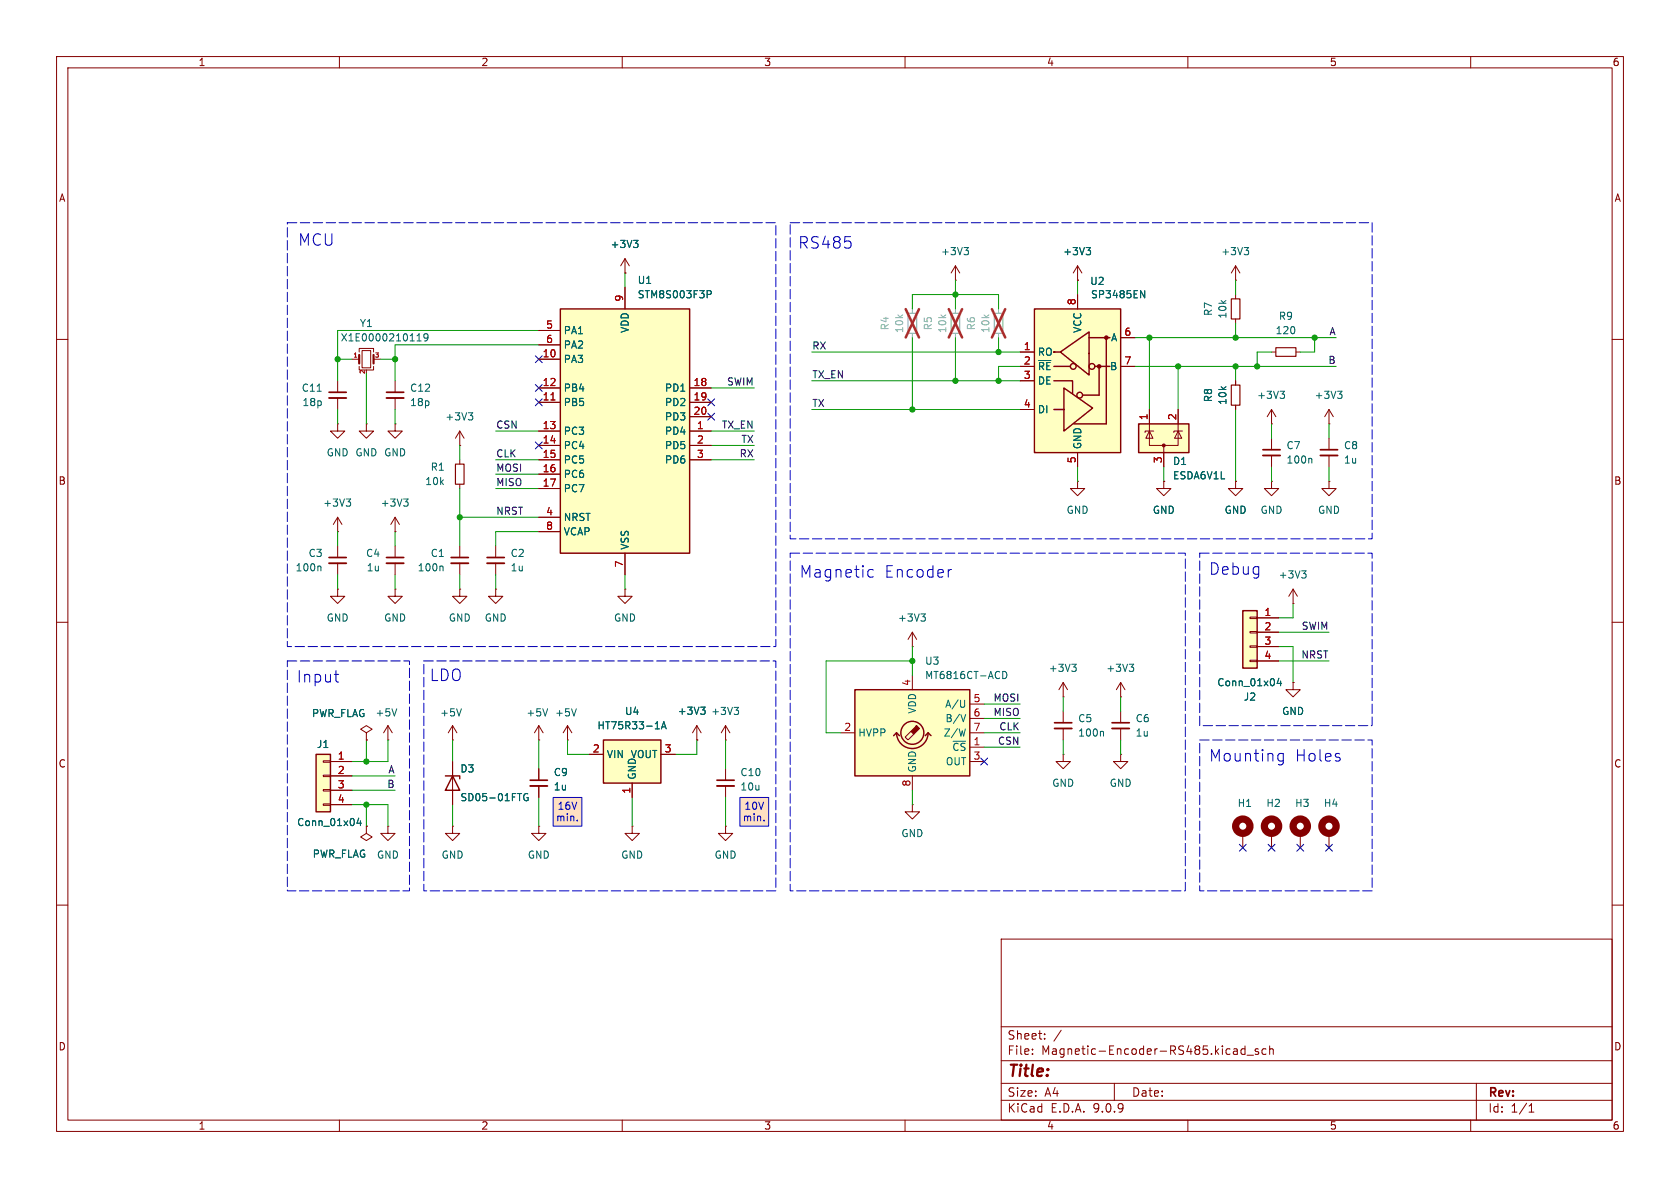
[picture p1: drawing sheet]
<svg xmlns="http://www.w3.org/2000/svg" width="297mm" height="210mm" viewBox="0 0 297 210" stroke-linecap="round" stroke-linejoin="round" font-family="sans-serif">
<g fill="none" stroke="#840000" stroke-width=".18">
<path d="M10 10h277v190h-277zM12 12h273v186h-273zM60 10v2M110 10v2M160 10v2M210 10v2M260 10v2M10 60h2M285 60h2M10 110h2M285 110h2M10 160h2"/>
<path d="M177 166h108v32h-108zM285 160h2M60 198v2M110 198v2M160 198v2M177 194.5h108M177 191.5h108M177 187.5h108M177 181.5h108M182.5 186.3v.1M182.5 185.5v.1M184.7 183.6v.1"/>
<path d="M184.7 182.8v.1M187.6 182.1l-1.3 2M197 191.5v3M210 198v2M218.5 185.4l.2 .2v.8M218.7 186.3l-.5 .1M218.7 185.8h-.5M220.1 185.5l-.4-.1-.3 .3v.4l.1 .2h.6M220.1 184.9v1.5M220.5 186.5h1.1M222.5 185.5l-.4-.1-.2 .2 .1 .2 .5 .2v.3h-.6M223.8 185.5l-.4-.1-.3 .3v.4l.1 .2h.6"/>
<path d="M224.5 185.5l.2-.1 .3 .1 .1 .9M224.5 184.9v1.5M260 198v2M261 191.5v6.5M270.3 196.6h.9M270.3 195.5l.4-.4v1.5"/>
</g>
<g fill="#ffe0bf">
<path d="M97.8 141h5.1v5.1h-5.1z"/>
<path d="M130.8 141h5.1v5.1h-5.1z"/>
</g>
<path d="M219.7 108h2.5v10.1h-2.5z" fill="#ffffc2"/>
<path d="M219.7 108h2.5v10.1h-2.5z" fill="none" stroke="#840000" stroke-width=".25"/>
<g fill="none" stroke="#840000" stroke-width=".18">
<path d="M161.3 114.3h.1M161.3 111.8l-.8 1.2M161.3 111.8l.8 1.2M161.3 111.8v2.5M221 109.1h1.2v.2h-1.2zM221 111.6h1.2v.3h-1.2zM221 114.2h1.2v.2h-1.2zM221 116.7h1.2v.3h-1.2zM222.2 109.2h3.9M222.2 111.8h3.9M222.2 114.3h3.9M222.2 116.8h3.9"/>
<path d="M128.3 130.8h.1M128.3 128.3l-.8 1.2M128.3 128.3l.7 1.2M128.3 128.3v2.5M188 133.4v1.2h1.2l-1.2 1.3-1.3-1.3h1.3M188 133.4h.1M198.1 125.7v2.1M198.1 128.8v2"/>
</g>
<path d="M162.8 108.5h.8l-.4 .5M163.3 109l.3 .3v.3l-.3 .2M226.1 119.9l-.3 .9h.8M129.8 125h.8l-.5 .5M130.3 125.5l.3 .3v.3l-.3 .2M226.4 120.4v.8" fill="none" stroke="#006464" stroke-width=".18"/>
<path d="M196.6 127.8h3" fill="none" stroke="#840000" stroke-width=".3"/>
<path d="M196.6 128.8h3" fill="none" stroke="#840000" stroke-width=".33"/>
<path d="M151.1 121.9h20.3v15.3h-20.3z" fill="#ffffc2"/>
<g fill="none" stroke="#840000" stroke-width=".25">
<path d="M151.1 121.9h20.3v15.3h-20.3zM158.5 129.5a2.79 2.79 0 0 0 2.8 2.8 2.79 2.79 0 0 0 2.8-2.8M158.5 129.5l-.5 .5M158.5 129.5l.5 .5M164.1 129.5l-.5 .5M164.1 129.5l.5 .5"/>
<circle cx="161.3" cy="129.5" r="2.03"/>
</g>
<g fill="none" stroke="#840000" stroke-width=".18">
<path d="M168.9 49.5h.1M168.9 47l-.8 1.3M168.9 47l.8 1.3M168.9 47v2.5M81.3 96.5v2.1M81.3 99.6v2M87.6 96.5v2.1M87.6 99.6v2M81.3 104.1v1.3h1.2l-1.2 1.3-1.3-1.3h1.3M81.3 104.1h.1M87.6 104.1v1.3h1.3l-1.3 1.3-1.2-1.3h1.2M87.6 104.1h.1"/>
<path d="M110.5 104.1v1.3h1.3l-1.3 1.3-1.3-1.3h1.3M110.5 104.1h.1M161.3 119.4v2.5M123.2 130.8h.1M123.2 128.3l-.8 1.2M123.2 128.3l.8 1.2M123.2 128.3v2.5M148.6 129.5h2.5M161 129.3l-1 1 .5 .5 1-1M161.3 137.2v2.5M171.4 129.5h2.6M171.4 124.5h2.6"/>
<path d="M171.4 127h2.6M171.4 132.1h2.6M171.4 134.6h2.6M188 123.2h.1M188 120.7v2.5M188 125.7v2.1M188 128.8v2M188 120.7l-.8 1.2M188 120.7l.7 1.2M198.1 123.2h.1M198.1 120.7l-.7 1.2M198.1 120.7l.8 1.2"/>
<path d="M198.1 120.7v2.5M64.8 146.1v1.2l1 .7-1 .6-1-.6 1-.7M64.8 146.1h.1"/>
</g>
<path d="M161.9 128.4l.2-.1 .5 .5-1.1 1-.5-.5 1.1-1z" fill="#840000" stroke="#840000" stroke-width=".18"/>
<g fill="none" stroke="#006464" stroke-width=".18">
<path d="M170.4 43.8h.8l-.4 .4M171 44.2l.2 .3v.3l-.2 .2M78.1 100.1l.2 .2v.6M177.3 118.7a.64 .64 0 0 1 .7 .6 .64 .64 0 0 1-.7 .7zM189.5 117.4h.8l-.5 .5M190 117.9l.3 .2v.3l-.3 .3M199.6 117.4h.8l-.4 .5M200.2 117.9l.2 .2v.3l-.2 .3M123.9 125h.8l-.5 .5M124.4 125.5l.3 .2v.3l-.3 .3M170.5 123.8v1l-.1 .2M170.7 128.8l-.3 1.3"/>
<path d="M170.7 126.3l-.4 1.3M194.9 129.3l.2 .2v.6"/>
</g>
<path d="M79.8 98.6h3M86.1 98.6h3.1M186.4 127.8h3.1" fill="none" stroke="#840000" stroke-width=".3"/>
<path d="M79.8 99.6h3M86.1 99.6h3.1M186.4 128.8h3.1" fill="none" stroke="#840000" stroke-width=".33"/>
<path d="M55.9 133.4h2.5v10.1h-2.5z" fill="#ffffc2"/>
<path d="M55.9 133.4h2.5v10.1h-2.5z" fill="none" stroke="#840000" stroke-width=".25"/>
<g fill="none" stroke="#840000" stroke-width=".18">
<path d="M110.5 48.3h.1M110.5 45.7l-.8 1.3M110.5 45.7l.8 1.3M110.5 45.7v2.6M59.7 96.5v2.1M59.7 99.6v2M57.1 134.5h1.3v.2h-1.3zM57.1 137h1.3v.3h-1.3zM57.1 139.6h1.3v.2h-1.3zM58.4 134.6h3.8M58.4 137.2h3.8M58.4 139.7h3.8"/>
<path d="M64.8 129.5l1-.6-1-.6-1 .6 1 .6v1.3M64.8 130.8h.1M68.6 130.8h.1M68.6 128.3l-.8 1.2M68.6 128.3l.7 1.2M68.6 128.3v2.5M95.2 135.9v2M95.2 138.9v2.1M100.3 130.8h.1M100.3 128.3l-.7 1.2M100.3 128.3l.8 1.2M100.3 128.3v2.5"/>
<path d="M198.1 133.4v1.2h1.3l-1.3 1.3-1.3-1.3h1.3M198.1 133.4h.1M57.1 142.1h1.3v.3h-1.3zM58.4 142.2h3.8M68.6 146.1v1.2h1.2l-1.2 1.3-1.3-1.3h1.3M68.6 146.1h.1M111.8 146.1v1.2h1.2l-1.2 1.3-1.3-1.3h1.3M111.8 146.1h.1M161.3 142.2v1.3h1.3l-1.3 1.3-1.3-1.3h1.3M161.3 142.2h.1"/>
</g>
<path d="M112 42.5h.8l-.4 .5M112.5 43l.3 .2v.3l-.3 .3M56.6 100.1l.1 .2v.6M70.1 125.3l-.4 1.3M101.9 125.3l-.4 1.3M63.4 144.6l-.3 .9h.8M63.7 145.1v.9" fill="none" stroke="#006464" stroke-width=".18"/>
<path d="M58.2 98.6h3M93.7 137.9h3.1" fill="none" stroke="#840000" stroke-width=".3"/>
<path d="M58.2 99.6h3M93.7 138.9h3.1" fill="none" stroke="#840000" stroke-width=".33"/>
<path d="M160.5 55.4h1.6v3.5h-1.6zM168.1 55.4h1.6v3.5h-1.6z" fill="none" stroke="#a1a1a1" stroke-width=".2"/>
<path d="M161.3 54.6v.8M161.3 58.9v.8M168.9 54.6v.8M168.9 58.9v.8" fill="none" stroke="#a1a1a1" stroke-width=".18"/>
<path d="M160.1 54.6l2.4 5.1M162.5 54.6l-2.4 5.1M167.7 54.6l2.4 5.1M170.1 54.6l-2.4 5.1" fill="none" stroke="#e12e31" stroke-width=".46"/>
<path d="M99.1 54.6h22.8v43.2h-22.8z" fill="#ffffc2"/>
<path d="M99.1 54.6h22.8v43.2h-22.8z" fill="none" stroke="#840000" stroke-width=".25"/>
<g fill="none" stroke="#840000" stroke-width=".18">
<path d="M95.2 58.4h3.9M110.5 50.8v3.8M218.4 52.1v.7M218.4 56.4v.8M95.2 61h3.9M95.2 63.5h3.9M95.2 68.6h3.9M95.2 71.1h3.9M95.2 76.2h3.9M95.2 78.7h3.9M121.9 68.6h3.8M121.9 71.1h3.8"/>
<path d="M121.9 76.2h3.8M121.9 78.7h3.8M121.9 73.7h3.8M95.2 81.3h3.9M95.2 83.8h3.9M95.2 86.4h3.9M95.2 91.4h3.9M95.2 94h3.9M110.5 97.8v3.8M121.9 81.3h3.8M228.6 106.7h.1M228.6 104.1l-.8 1.3"/>
<path d="M228.6 104.1l.8 1.3M228.6 104.1v2.6M228.6 120.7v1.2h1.3l-1.3 1.3-1.3-1.3h1.3M228.6 120.7h.1M128.3 146.1v1.2h1.2l-1.2 1.3-1.3-1.3h1.3M128.3 146.1h.1"/>
</g>
<path d="M97.4 70.7h.7" fill="none" stroke="#a90000" stroke-width=".18"/>
<path d="M125 51.4h.5l.2 .2-.1 .4h-.6M230.1 100.9h.8l-.4 .5M230.7 101.4l.2 .2v.3l-.2 .3" fill="none" stroke="#006464" stroke-width=".18"/>
<path d="M217.7 52.8h1.5v3.6h-1.5z" fill="none" stroke="#840000" stroke-width=".2"/>
<path d="M201.3 74.9h8.9v5.1h-8.9z" fill="#ffffc2"/>
<path d="M201.3 74.9h8.9v5.1h-8.9z" fill="none" stroke="#840000" stroke-width=".25"/>
<g fill="none" stroke="#840000" stroke-width=".18">
<path d="M190.5 49.5h.1M190.5 47l-.8 1.3M190.5 47l.8 1.3M190.5 47v2.5M218.4 49.5h.1M218.4 47v2.5M218.4 47l-.7 1.3M218.4 47l.8 1.3M203.2 76.2v2.5h5.1v-2.5M203.2 76.2l.6 1.3h-1.2zM203.2 72.4v3.8M204 76.2h-1.6v.3"/>
<path d="M205.7 78.7v3.9M208.3 76.2l.6 1.3h-1.3zM208.3 72.4v3.8M209 76.2h-1.5v.3M218.4 67.3v.8M218.4 71.6v.8M224.8 62.2h.8M229.1 62.2h.8M190.5 85.1v1.3h1.3l-1.3 1.2-1.3-1.2h1.3M190.5 85.1h.1M205.7 85.1v1.3h1.3l-1.3 1.2-1.2-1.2h1.2M205.7 85.1h.1"/>
<path d="M218.4 85.1v1.3h1.3l-1.3 1.2-1.2-1.2h1.2M218.4 85.1h.1M224.8 85.1v1.3h1.3l-1.3 1.2-1.3-1.2h1.3M224.8 85.1h.1M234.9 85.1v1.3h1.3l-1.3 1.2-1.2-1.2h1.2M234.9 85.1h.1M80 146.1v1.2h1.3l-1.3 1.3-1.3-1.3h1.3M80 146.1h.1M95.2 146.1v1.2h1.3l-1.3 1.3-1.2-1.3h1.2M95.2 146.1h.1M219.7 147.3v2.6M224.8 147.3v2.6"/>
<path d="M234.9 147.3v2.6"/>
</g>
<circle cx="205.7" cy="78.7" r=".25" fill="#840000" stroke="#840000" stroke-width=".18"/>
<path d="M217.7 68.1h1.5v3.5h-1.5zM225.6 61.5h3.5v1.5h-3.5z" fill="none" stroke="#840000" stroke-width=".2"/>
<g fill="none" stroke="#840000" stroke-width="1.3">
<circle cx="219.7" cy="146" r="1.27"/>
<circle cx="224.8" cy="146" r="1.27"/>
<circle cx="234.9" cy="146" r="1.27"/>
</g>
<path d="M192 43.8h.8l-.4 .4M192.6 44.2l.2 .3v.3l-.2 .2M220 43.8h.7l-.4 .4M220.5 44.2l.2 .3v.3l-.2 .2" fill="none" stroke="#006464" stroke-width=".18"/>
<path d="M175.8 55.4h1.5v3.5h-1.5z" fill="none" stroke="#a1a1a1" stroke-width=".2"/>
<path d="M176.5 54.6v.8M176.5 58.9v.8" fill="none" stroke="#a1a1a1" stroke-width=".18"/>
<path d="M175.4 54.6l2.3 5.1M177.7 54.6l-2.3 5.1" fill="none" stroke="#e12e31" stroke-width=".46"/>
<path d="M182.9 54.6h15.2v25.4h-15.2z" fill="#ffffc2"/>
<g fill="none" stroke="#840000" stroke-width=".25">
<path d="M182.9 54.6h15.2v25.4h-15.2zM192.5 59.7h3.7M195.6 59.7v15.2h-5.7M186.3 67.3h3.3v2.3M186.3 64.8h2.9M186.3 72.4h1.7M186.4 62.2h-.1h1M187.5 62.2l5-3.5v7.6zM188.1 68.6l5.1 3.5-5.1 4.1zM193.5 64.8h2.7M194.3 64.8v5.1h-2.9M78.7 137.2h2.6v.5"/>
<path d="M80 137.2l1.3 2.5h-2.6z"/>
<circle cx="189.7" cy="64.8" r=".51"/>
<circle cx="190.9" cy="69.9" r=".51"/>
<circle cx="193" cy="64.8" r=".51"/>
</g>
<g fill="#840000" stroke="#840000" stroke-width=".25">
<circle cx="194.3" cy="64.8" r=".28"/>
<circle cx="195.6" cy="59.7" r=".28"/>
</g>
<g fill="none" stroke="#840000" stroke-width=".18">
<path d="M190.5 52.1v2.5M198.1 59.7h2.6M180.3 62.2h2.6M180.3 64.8h2.6M180.3 67.3h2.6M180.3 72.4h2.6M198.1 64.8h2.6M224.8 74.9h.1M224.8 72.4v2.5M224.8 77.5v2M224.8 72.4l-.8 1.3M224.8 72.4l.8 1.3"/>
<path d="M234.9 74.9h.1M234.9 72.4v2.5M234.9 77.5v2M234.9 72.4l-.7 1.3M234.9 72.4l.8 1.3M190.5 80v2.6M224.8 80.5v2.1M234.9 80.5v2.1M80 130.8h.1M80 128.3v2.5M80 134.6v7.6M80 128.3l-.8 1.2"/>
<path d="M80 128.3l.8 1.2M95.2 130.8h.1M95.2 128.3l-.7 1.2M95.2 128.3l.8 1.2M95.2 128.3v2.5M128.3 135.9v2M128.3 138.9v2.1M229.9 147.3v2.6"/>
</g>
<path d="M201.6 51.4l.8 1.2v-1.2M226.3 69.2h.8l-.4 .4M226.8 69.6l.3 .3v.3l-.3 .2M236.5 69.2h.7l-.4 .4M237 69.6l.2 .3v.3l-.2 .2M231.7 81l.2 .2v.7M81.6 125.3l-.5 1.3M96.8 125.3l-.4 1.3M93.3 140.3a.59 .59 0 0 0-.7 .6 .59 .59 0 0 0 .7 .6l.1-.5h-.3" fill="none" stroke="#006464" stroke-width=".18"/>
<path d="M223.3 79.5h3M233.4 79.5h3.1M126.7 137.9h3.1" fill="none" stroke="#840000" stroke-width=".3"/>
<path d="M223.3 80.5h3M233.4 80.5h3.1M126.7 138.9h3.1" fill="none" stroke="#840000" stroke-width=".33"/>
<circle cx="229.9" cy="146" r="1.27" fill="none" stroke="#840000" stroke-width="1.3"/>
<path d="M106.7 130.8h10.1v7.6h-10.1z" fill="#ffffc2"/>
<path d="M106.7 130.8h10.1v7.6h-10.1z" fill="none" stroke="#840000" stroke-width=".25"/>
<g fill="none" stroke="#840000" stroke-width=".18">
<path d="M95.2 58.4h3.9M110.5 48.3h.1M110.5 50.8v3.8M190.5 49.5h.1M190.5 52.1v2.5M198.1 59.7h2.6M59.7 74.9v1.3h1.3l-1.3 1.3-1.3-1.3h1.3M59.7 74.9h.1M59.7 67.3v2M59.7 70.4v2M62.2 63.5h1.3M63.5 62.2v-.6h2.5v.6"/>
<path d="M63.5 64.8v.6h2.5v-.6M64 62h1.5v3h-1.5zM64.8 74.9v1.3h1.2l-1.2 1.3-1.3-1.3h1.3M64.8 74.9h.1M66 63.5h1.3M69.8 74.9v1.3h1.3l-1.3 1.3-1.2-1.3h1.2M69.8 74.9h.1M69.8 67.3v2M69.8 70.4v2M81.3 78.7h.1M81.3 76.2l-.8 1.3M81.3 76.2l.7 1.3"/>
<path d="M81.3 76.2v2.5M95.2 63.5h3.9M95.2 61h3.9M95.2 68.6h3.9M95.2 71.1h3.9M95.2 76.2h3.9M95.2 78.7h3.9M121.9 68.6h3.8M121.9 71.1h3.8M121.9 76.2h3.8M121.9 78.7h3.8M121.9 73.7h3.8"/>
<path d="M180.3 62.2h2.6M180.3 64.8h2.6M180.3 67.3h2.6M180.3 72.4h2.6M198.1 64.8h2.6M203.2 72.4v2.5M208.3 72.4v2.5M218.4 67.3v.8M218.4 71.6v.8M59.7 94h.1M59.7 91.4v2.6M59.7 91.4l-.8 1.3"/>
<path d="M59.7 91.4l.8 1.3M69.8 94h.1M69.8 91.4v2.6M69.8 96.5v2.1M69.8 99.6v2M69.8 91.4l-.7 1.3M69.8 91.4l.8 1.3M81.3 81.3v.7M81.3 85.6v.8M95.2 81.3h3.9M95.2 83.8h3.9M95.2 86.4h3.9"/>
<path d="M95.2 91.4h3.9M95.2 94h3.9M110.5 97.8v3.8M121.9 81.3h3.8M190.5 80v2.6M205.7 85.1h.1M205.7 80v2.6M218.4 85.1h.1M59.7 104.1v1.3h1.3l-1.3 1.3-1.3-1.3h1.3M59.7 104.1h.1M69.8 104.1v1.3h1.3l-1.3 1.3-1.2-1.3h1.2M69.8 104.1h.1"/>
<path d="M222.2 109.2h3.9M222.2 111.8h3.9M222.2 114.3h3.9M222.2 116.8h3.9M58.4 134.6h3.8M58.4 137.2h3.8M58.4 139.7h3.8M64.8 130.8h.1M80 134.6v2.6M80 139.7v2.5M95.2 135.9v2M95.2 138.9v2.1"/>
<path d="M104.1 133.4h2.6M111.8 138.4v2.6M116.8 133.4h2.6M123.2 130.8h.1M228.6 120.7h.1M58.4 142.2h3.8M64.8 146.1h.1"/>
</g>
<g fill="none" stroke="#006464" stroke-width=".18">
<path d="M73.8 59.3l.3-.3v1.3M75.7 59.5l-.3 .3-.3-.1-.2-.2 .2-.4 .3-.1 .2 .1a.84 .84 0 0 1-.3 1.2h-.2M112 42.5h.8l-.4 .5M112.5 43l.3 .2v.3l-.3 .3M125 51.4h.5l.2 .2-.1 .4h-.6M192 43.8h.8l-.4 .4M192.6 44.2l.2 .3v.3l-.2 .2M201.6 51.4l.8 1.2v-1.2M56.1 69.2h.7M73.7 60.3h.8M82.8 73h.8l-.4 .5M83.3 73.5l.3 .2v.3l-.3 .2"/>
<path d="M61.2 88.2h.8l-.4 .5M61.7 88.7l.3 .2v.3l-.3 .3M71.4 88.2h.7l-.4 .5M71.9 88.7l.2 .2v.3l-.2 .3M226.1 119.9l-.3 .9h.8M115.8 128.8h.8M116.9 128.8l.5-1.2 .4 1.2M117.1 128.5h.6M123.9 125h.8l-.5 .5M124.4 125.5l.3 .2v.3l-.3 .3M226.4 120.4v.8M63.4 144.6l-.3 .9h.8"/>
<path d="M63.7 145.1v.9M93.3 140.3a.59 .59 0 0 0-.7 .6 .59 .59 0 0 0 .7 .6l.1-.5h-.3"/>
</g>
<path d="M58.2 69.3h3M68.3 69.3h3.1M68.3 98.6h3.1" fill="none" stroke="#840000" stroke-width=".3"/>
<path d="M58.2 70.4h3M68.3 70.4h3.1M68.3 99.6h3.1" fill="none" stroke="#840000" stroke-width=".33"/>
<path d="M63.5 62.7v1.6M66 62.7v1.6" fill="none" stroke="#840000" stroke-width=".38"/>
<path d="M80.5 82h1.5v3.6h-1.5z" fill="none" stroke="#840000" stroke-width=".2"/>
<g fill="none" stroke="#009600" stroke-width=".18">
<path d="M95.2 58.4h-35.5v8.9M110.5 48.3v2.5M161.3 54.6v-2.5h15.2v2.5M161.3 59.7v12.7M168.9 49.5v5.1M168.9 59.7v7.6M176.5 59.7v2.5M190.5 49.5v2.6M200.7 59.7h35.5M203.2 59.7v12.7M218.4 49.5v2.6M218.4 57.2v2.5"/>
<path d="M232.4 59.7v2.5h-2.5M59.7 72.4v2.5M59.7 63.5h2.5M64.8 66v8.9M67.3 63.5h2.5M69.8 72.4v2.5M81.3 78.7v2.6M87.6 76.2h7.6M95.2 61h-25.4v6.3M125.7 76.2h7.6M125.7 68.6h7.6M125.7 78.7h7.6"/>
<path d="M143.5 62.2h36.8M143.5 72.4h36.8M143.5 67.3h36.8M180.3 64.8h-3.8v2.5M200.7 64.8h35.5M208.3 64.8v7.6M218.4 64.8v2.5M218.4 72.4v12.7M224.8 74.9v2.6M224.8 62.2h-2.6v2.6M234.9 74.9v2.6M59.7 94v2.5"/>
<path d="M69.8 94v2.5M81.3 86.4v10.1M81.3 91.4h13.9M87.6 81.3h7.6M87.6 86.4h7.6M87.6 83.8h7.6M95.2 94h-7.6v2.5M125.7 81.3h7.6M190.5 82.6v2.5M205.7 82.6v2.5M224.8 82.6v2.5M234.9 82.6v2.5"/>
<path d="M59.7 101.6v2.5M69.8 101.6v2.5M81.3 101.6v2.5M87.6 101.6v2.5M110.5 101.6v2.5M161.3 116.8h-15.3v12.7h2.6M161.3 114.3v5.1M226.1 116.8h8.8M226.1 114.3h2.5v6.4M226.1 111.8h8.8M228.6 106.7v2.5h-2.5M62.2 139.7h7.6"/>
<path d="M62.2 137.2h7.6M64.8 130.8v3.8M68.6 130.8v3.8h-6.4M80 130.8v3.8M95.2 130.8v5.1M100.3 130.8v2.6h3.8M123.2 130.8v2.6h-3.8M128.3 130.8v5.1M161.3 139.7v2.5M174 129.5h6.3M174 132.1h6.3M174 124.5h6.3"/>
<path d="M174 127h6.3M188 123.2v2.5M188 130.8v2.6M198.1 123.2v2.5M198.1 130.8v2.6M62.2 142.2h6.4v3.9M64.8 142.2v3.9M80 142.2v3.9M95.2 141v5.1M111.8 141v5.1M128.3 141v5.1"/>
</g>
<g fill="none" stroke="#000084" stroke-width=".18">
<path d="M94.6 70.5l1.3 1.2M94.6 68l1.3 1.2M94.6 78.1l1.3 1.2M94.6 62.9l1.3 1.2M95.9 70.5l-1.3 1.2M95.9 68l-1.3 1.2M95.9 78.1l-1.3 1.2M95.9 62.9l-1.3 1.2M125.1 70.5l1.2 1.2M125.1 73.1l1.2 1.2M126.3 70.5l-1.2 1.2M126.3 73.1l-1.2 1.2"/>
<path d="M173.4 134l1.2 1.2M174.6 134l-1.2 1.2M219.1 149.3l1.2 1.2M220.3 149.3l-1.2 1.2M224.2 149.3l1.2 1.2M225.4 149.3l-1.2 1.2M229.3 149.3l1.2 1.2M230.5 149.3l-1.2 1.2M234.3 149.3l1.3 1.2M235.6 149.3l-1.3 1.2"/>
</g>
<path d="M59.1 119.2h.8M153.6 101.9l.2 .1 .6-.1M153.6 100.8l.2-.1 .6 .1M168.2 100.7l-.5 .2M59.5 120.5l.4 .1M226 134.3l.3 .2 .6-.1M226.9 133.2v1.6a.55 .55 0 0 1-.9 .3M226.9 133.3l-.6-.1-.3 .2M97.8 141h5.1v5.1h-5.1zM102.1 145v.1M130.8 141h5.1v5.1h-5.1zM135.1 145v.1" fill="none" stroke="#0000c2" stroke-width=".18"/>
<path d="M50.8 39.4h86.4v74.9h-86.4zM139.7 39.4h102.9v55.9h-102.9zM139.7 97.8h69.8v59.7h-69.8zM212.1 97.8h30.5v30.5h-30.5zM50.8 116.8h21.6v40.7h-21.6zM74.9 116.8h62.3v40.7h-62.3zM212.1 130.8h30.5v26.7h-30.5z" fill="none" stroke="#0000c2" stroke-width=".18" stroke-dasharray="1.7 .6"/>
<path d="M97.4 70.7h.7" fill="none" stroke="#a90000" stroke-width=".18"/>
<g fill="#009600" stroke="#009600" stroke-width=".18">
<circle cx="176.5" cy="67.3" r=".46"/>
<circle cx="168.9" cy="52.1" r=".46"/>
<circle cx="168.9" cy="67.3" r=".46"/>
<circle cx="161.3" cy="72.4" r=".46"/>
<circle cx="176.5" cy="62.2" r=".46"/>
<circle cx="203.2" cy="59.7" r=".46"/>
<circle cx="208.3" cy="64.8" r=".46"/>
<circle cx="222.2" cy="64.8" r=".46"/>
<circle cx="218.4" cy="64.8" r=".46"/>
<circle cx="232.4" cy="59.7" r=".46"/>
<circle cx="218.4" cy="59.7" r=".46"/>
<circle cx="161.3" cy="116.8" r=".46"/>
<circle cx="59.7" cy="63.5" r=".46"/>
<circle cx="81.3" cy="91.4" r=".46"/>
<circle cx="69.8" cy="63.5" r=".46"/>
<circle cx="64.8" cy="134.6" r=".46"/>
<circle cx="64.8" cy="142.2" r=".46"/>
</g>
<g font-size="2.8" fill="#0000c2">
<text x="52.6" y="43.7">MCU</text>
<text x="141" y="44.2">RS485</text>
<text x="213.6" y="101.8">Debug</text>
<text x="141.2" y="102.3">Magnetic</text>
<text x="156.3" y="102.3">Encoder</text>
<text x="52.3" y="120.9">Input</text>
<text x="75.8" y="120.6">LDO</text>
<text x="213.6" y="134.9">Mounting</text>
<text x="228.9" y="134.9">Holes</text>
</g>
<text font-size="2.8" fill="#840000" x="178" y="190.9">Title:</text>
<g font-size="2.1" fill="#840000">
<text x="178" y="184">Sheet:</text>
<text x="178" y="186.7">File:</text>
<text x="184.1" y="186.7">Magnetic-Encoder-RS485.kicad_sch</text>
<text x="178" y="196.9">KiCad</text>
<text x="178" y="194.1">Size:</text>
<text x="184.7" y="194.1">A4</text>
<text x="185.7" y="196.9">E.D.A.</text>
<text x="193.3" y="196.9">9.0.9</text>
<text x="200" y="194.1">Date:</text>
<text x="263" y="194.3">Rev:</text>
<text x="263" y="196.9">Id:</text>
<text x="267.1" y="196.9">1/1</text>
</g>
<g font-size="1.8" fill="#840000">
<text x="35" y="11.9">1</text>
<text x="85" y="11.9">2</text>
<text x="135" y="11.9">3</text>
<text x="185" y="11.9">4</text>
<text x="235" y="11.9">5</text>
<text x="285" y="11.9">6</text>
<text x="10.3" y="35.9">A</text>
<text x="285.3" y="35.9">A</text>
<text x="10.3" y="85.9">B</text>
<text x="285.3" y="85.9">B</text>
<text x="10.3" y="135.9">C</text>
<text x="285.3" y="135.9">C</text>
<text x="10.3" y="185.9">D</text>
<text x="285.3" y="185.9">D</text>
<text x="35" y="199.9">1</text>
<text x="85" y="199.9">2</text>
<text x="135" y="199.9">3</text>
<text x="185" y="199.9">4</text>
<text x="235" y="199.9">5</text>
<text x="285" y="199.9">6</text>
</g>
<g font-size="1.8" fill="#006464">
<text x="107.8" y="44">+3V3</text>
<text x="166.3" y="45.3">+3V3</text>
<text x="187.9" y="45.3">+3V3</text>
<text x="215.8" y="45.3">+3V3</text>
<text x="112.6" y="52.9">STM8S003F3P</text>
<text x="112.6" y="50.4">U1</text>
<text x="192.6" y="50.6">U2</text>
<text x="192.8" y="52.9">SP3485EN</text>
<text x="63.5" y="58">Y1</text>
<text x="99.6" y="59.3">PA1</text>
<text x="111.4" y="58.9" transform="rotate(-90 111.4 58.9)">VDD</text>
<text x="191.4" y="58.9" transform="rotate(-90 191.4 58.9)">VCC</text>
<text x="214.5" y="56" transform="rotate(-90 214.5 56)">R7</text>
<text x="217" y="56.4" transform="rotate(-90 217 56.4)">10k</text>
<text x="225.4" y="59.3">120</text>
<text x="226" y="56.7">R9</text>
<text x="60.1" y="60.6">X1E0000210119</text>
<text x="99.6" y="61.8">PA2</text>
<text x="99.6" y="64.4">PA3</text>
<text x="183.4" y="63.1">RO</text>
<text x="183.4" y="65.6">~{RE}</text>
<text x="196.1" y="65.6">B</text>
<text x="196.3" y="60.6">A</text>
<text x="53.2" y="69.4">C11</text>
<text x="53.4" y="72">18p</text>
<text x="72.4" y="69.4">C12</text>
<text x="72.4" y="72">18p</text>
<text x="99.6" y="69.4">PB4</text>
<text x="99.6" y="72">PB5</text>
<text x="117.5" y="69.4">PD1</text>
<text x="117.5" y="72">PD2</text>
<text x="183.4" y="68.2">DE</text>
<text x="214.5" y="71.2" transform="rotate(-90 214.5 71.2)">R8</text>
<text x="217" y="71.7" transform="rotate(-90 217 71.7)">10k</text>
<text x="222.1" y="70.7">+3V3</text>
<text x="232.3" y="70.7">+3V3</text>
<text x="78.6" y="74.5">+3V3</text>
<text x="99.6" y="77.1">PC3</text>
<text x="117.5" y="74.5">PD3</text>
<text x="117.5" y="77.1">PD4</text>
<text x="183.4" y="73.3">DI</text>
<text x="57.7" y="80.9">GND GND GND</text>
<text x="76" y="83.4">R1</text>
<text x="99.6" y="79.6">PC4</text>
<text x="99.6" y="82.1">PC5</text>
<text x="117.5" y="79.6">PD5</text>
<text x="117.5" y="82.1">PD6</text>
<text x="191.4" y="79.5" transform="rotate(-90 191.4 79.5)">GND</text>
<text x="207.3" y="82.4">D1</text>
<text x="227.3" y="79.6">C7</text>
<text x="227.3" y="82.1">100n</text>
<text x="237.5" y="79.6">C8</text>
<text x="237.5" y="82.1">1u</text>
<text x="57" y="89.8">+3V3</text>
<text x="67.2" y="89.8">+3V3</text>
<text x="75.1" y="86">10k</text>
<text x="99.6" y="84.7">PC6</text>
<text x="99.6" y="87.2">PC7</text>
<text x="207.3" y="84.9">ESDA6V1L</text>
<text x="99.6" y="92.3">NRST</text>
<text x="99.6" y="94.8">VCAP</text>
<text x="188.5" y="91">GND</text>
<text x="203.7" y="91">GND</text>
<text x="216.4" y="91">GND</text>
<text x="222.8" y="91">GND</text>
<text x="232.9" y="91">GND</text>
<text x="52.2" y="101.2">100n</text>
<text x="54.5" y="98.7">C3</text>
<text x="64.6" y="98.7">C4</text>
<text x="64.7" y="101.2">1u</text>
<text x="73.7" y="101.2">100n</text>
<text x="76" y="98.7">C1</text>
<text x="90.2" y="98.7">C2</text>
<text x="90.2" y="101.2">1u</text>
<text x="111.4" y="97.3" transform="rotate(-90 111.4 97.3)">VSS</text>
<text x="226" y="102.5">+3V3</text>
<text x="57.7" y="110.1">GND</text>
<text x="67.8" y="110.1">GND</text>
<text x="79.2" y="110.1">GND</text>
<text x="85.6" y="110.1">GND</text>
<text x="108.5" y="110.1">GND</text>
<text x="158.6" y="110.1">+3V3</text>
<text x="163.4" y="117.7">U3</text>
<text x="185.3" y="119">+3V3</text>
<text x="195.5" y="119">+3V3</text>
<text x="163.4" y="120.2">MT6816CT-ACD</text>
<text x="167" y="125.3">A/U</text>
<text x="215.1" y="121.5">Conn_01x04</text>
<text x="219.8" y="124.1">J2</text>
<text x="55.1" y="127">PWR_FLAG</text>
<text x="66.3" y="126.8">+5V</text>
<text x="77.7" y="126.8">+5V</text>
<text x="93" y="126.8">+5V</text>
<text x="98" y="126.8">+5V</text>
<text x="105.5" y="129.1">HT75R33-1A</text>
<text x="110.4" y="126.6">U4</text>
<text x="119.7" y="126.6">+3V3</text>
<text x="125.6" y="126.6">+3V3</text>
<text x="151.6" y="130.4">HVPP</text>
<text x="162.2" y="126.3" transform="rotate(-90 162.2 126.3)">VDD</text>
<text x="166.7" y="130.4">Z/W</text>
<text x="167" y="127.9">B/V</text>
<text x="190.5" y="127.9">C5</text>
<text x="190.5" y="130.4">100n</text>
<text x="200.7" y="127.9">C6</text>
<text x="200.7" y="130.4">1u</text>
<text x="226.6" y="126.6">GND</text>
<text x="55.9" y="132.4">J1</text>
<text x="81.3" y="136.8">D3</text>
<text x="97.8" y="137.4">C9</text>
<text x="107.2" y="134.2">VIN</text>
<text x="111.4" y="134.2">VOUT</text>
<text x="112.6" y="137.9" transform="rotate(-90 112.6 137.9)">GND</text>
<text x="130.8" y="137.4">C10</text>
<text x="162.2" y="136.7" transform="rotate(-90 162.2 136.7)">GND</text>
<text x="167.1" y="135.5">OUT</text>
<text x="168.3" y="132.9">~{CS}</text>
<text x="81.3" y="141.8">SD05-01FTG</text>
<text x="97.8" y="139.9">1u</text>
<text x="130.8" y="139.9">10u</text>
<text x="185.9" y="139.3">GND</text>
<text x="196.1" y="139.3">GND</text>
<text x="218.7" y="142.8">H1</text>
<text x="223.8" y="142.8">H2</text>
<text x="228.9" y="142.8">H3</text>
<text x="233.9" y="142.8">H4</text>
<text x="52.4" y="146.2">Conn_01x04</text>
<text x="159.3" y="148.2">GND</text>
<text x="55.2" y="151.8">PWR_FLAG</text>
<text x="66.5" y="152">GND</text>
<text x="78" y="152">GND</text>
<text x="93.2" y="152">GND</text>
<text x="109.7" y="152">GND</text>
<text x="126.2" y="152">GND</text>
</g>
<g font-size="1.8" fill="#a90000">
<text x="110.2" y="53.4" transform="rotate(-90 110.2 53.4)">9</text>
<text x="96.4" y="58.2">5</text>
<text x="190.2" y="54" transform="rotate(-90 190.2 54)">8</text>
<text x="198.7" y="59.4">6</text>
<text x="95.8" y="63.2">10</text>
<text x="96.4" y="60.7">6</text>
<text x="180.9" y="62">1</text>
<text x="180.9" y="64.5">2</text>
<text x="198.7" y="64.5">7</text>
<text x="95.8" y="68.3">12</text>
<text x="95.8" y="70.9">11</text>
<text x="122.5" y="68.3">18</text>
<text x="122.5" y="70.9">19</text>
<text x="180.9" y="67.1">3</text>
<text x="95.8" y="75.9">13</text>
<text x="122.5" y="73.4">20</text>
<text x="123.1" y="75.9">1</text>
<text x="180.9" y="72.1">4</text>
<text x="202.9" y="74.4" transform="rotate(-90 202.9 74.4)">1</text>
<text x="208" y="74.4" transform="rotate(-90 208 74.4)">2</text>
<text x="95.8" y="78.5">14</text>
<text x="95.8" y="81">15</text>
<text x="95.8" y="83.6">16</text>
<text x="123.1" y="78.5">2</text>
<text x="123.1" y="81">3</text>
<text x="190.2" y="82" transform="rotate(-90 190.2 82)">5</text>
<text x="205.5" y="82" transform="rotate(-90 205.5 82)">3</text>
<text x="95.8" y="86.1">17</text>
<text x="96.4" y="91.2">4</text>
<text x="96.4" y="93.7">8</text>
<text x="110.2" y="100.4" transform="rotate(-90 110.2 100.4)">7</text>
<text x="223.4" y="109">1</text>
<text x="223.4" y="111.5">2</text>
<text x="223.4" y="114">3</text>
<text x="223.4" y="116.6">4</text>
<text x="161" y="121.4" transform="rotate(-90 161 121.4)">4</text>
<text x="172" y="124.2">5</text>
<text x="149.2" y="129.3">2</text>
<text x="172" y="126.7">6</text>
<text x="172" y="129.3">7</text>
<text x="172" y="131.8">1</text>
<text x="59.6" y="134.4">1</text>
<text x="59.6" y="136.9">2</text>
<text x="104.7" y="133.1">2</text>
<text x="117.4" y="133.1">3</text>
<text x="172" y="134.4">3</text>
<text x="59.6" y="139.4">3</text>
<text x="59.6" y="142">4</text>
<text x="111.5" y="140.4" transform="rotate(-90 111.5 140.4)">1</text>
<text x="161" y="139.1" transform="rotate(-90 161 139.1)">8</text>
</g>
<g font-size="1.8" fill="#989898">
<text x="157.3" y="58.5" transform="rotate(-90 157.3 58.5)">R4</text>
<text x="159.9" y="59" transform="rotate(-90 159.9 59)">10k</text>
<text x="164.9" y="58.5" transform="rotate(-90 164.9 58.5)">R5</text>
<text x="167.5" y="59" transform="rotate(-90 167.5 59)">10k</text>
<text x="172.6" y="58.5" transform="rotate(-90 172.6 58.5)">R6</text>
<text x="175.1" y="59" transform="rotate(-90 175.1 59)">10k</text>
</g>
<g font-size="1.8" fill="#0f0f0f">
<text x="234.9" y="59.3">A</text>
<text x="143.5" y="61.9">RX</text>
<text x="234.7" y="64.4">B</text>
<text x="128.4" y="68.2">SWIM</text>
<text x="143.5" y="67">TX_EN</text>
<text x="87.6" y="75.9">CSN</text>
<text x="127.5" y="75.9">TX_EN</text>
<text x="143.5" y="72">TX</text>
<text x="87.6" y="83.5">MOSI</text>
<text x="87.6" y="80.9">CLK</text>
<text x="130.7" y="80.9">RX</text>
<text x="131" y="78.4">TX</text>
<text x="87.6" y="86">MISO</text>
<text x="87.6" y="91.1">NRST</text>
<text x="230" y="111.4">SWIM</text>
<text x="230" y="116.5">NRST</text>
<text x="175.5" y="124.1">MOSI</text>
<text x="175.5" y="126.7">MISO</text>
<text x="176.3" y="131.7">CSN</text>
<text x="176.6" y="129.2">CLK</text>
<text x="68.6" y="136.8">A</text>
<text x="68.4" y="139.4">B</text>
</g>
<g font-size="1.8" fill="#0000c2">
<text x="98.5" y="143.4">16V</text>
<text x="131.5" y="143.4">10V</text>
<text x="98.2" y="145.4">min.</text>
<text x="131.2" y="145.4">min.</text>
</g>
<g font-size="1.1" fill="#a90000">
<text x="62.3" y="63.2">1</text>
<text x="66.2" y="63.2">3</text>
<text x="64.5" y="66.2" transform="rotate(-90 64.5 66.2)">2</text>
</g>
</svg>
